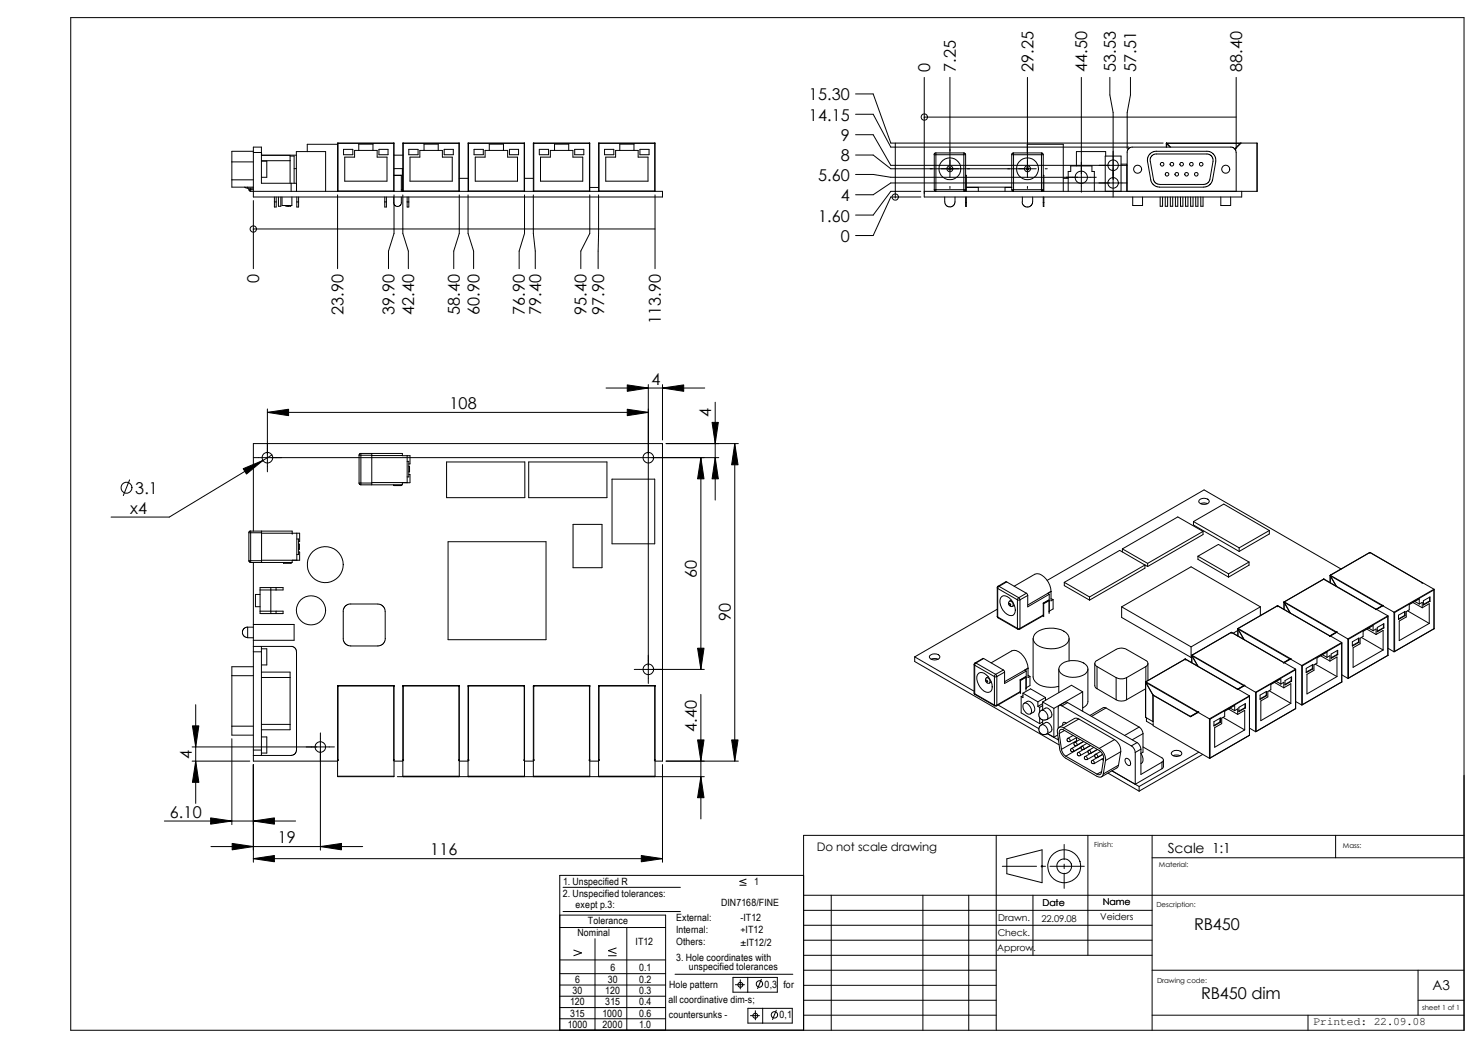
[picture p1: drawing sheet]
<svg xmlns="http://www.w3.org/2000/svg" width="420mm" height="297mm" viewBox="0 0 420 297" stroke-linecap="round" stroke-linejoin="round" font-family="sans-serif">
<g fill="none" stroke="#000" stroke-width=".28">
<path d="M20.1 5h395v287h-395zM242.6 26.6h5l4.9 14h77.3M242.6 32.4h5l4.9 9.3h67.6M242.6 38.2h5l4.9 8.7h67.1M262 33.2h.1M262 21.9v33.9h90v-1.6M262 33.2h88.5M269.3 21.9v28.4M291.3 21.9v28.4M306.6 21.9v32.6M314.7 21.9v5l.9 5v23.9M320.5 21.9v5l-.9 5v10.3"/>
<path d="M350.5 21.9v20.3M65.7 45.9h6.1M65.7 51h6.1M69.3 53l.9 .3M70.2 53.3h1.6M70.2 53v.3M70.6 53.8h1.2M70.6 53.3v.5M70.6 53.8v.2l.5 .2M71.1 53.3v.9M71.1 54.2h116.7v1.6h-116v-14.1h2.3v10.2h10v2.3M71.8 56.9v19.3"/>
<path d="M71.8 43.2h2.3M71.8 42.9h-6.1v10.1h6.1M74.1 45.7h1.5v4.5h-1.5M74.1 43.9h.1M74.1 43.3h.1M74.1 45.6h8.1M77.8 57.2v1.5h.5v-1.5M77.8 57.2h.5M77.8 55.8v1.4M78.3 55.8v1.4M78.9 55.8v2.7h.7v-2.7M80 55.8v2.5h2.8v-2.5"/>
<path d="M80.7 58.3l1.1 .2M81.7 58.3v.2h.7v-.2M82.2 44.2h1.2v7.7M82.2 44v7.9M82.5 51.9v2.3M83.4 47.8h.6M84 51.9v-8.9h8.3v11.2M84 44h-9.9M84.1 57.2v1.5h.6v-1.5M84.1 57.2h.6M84.1 55.8v1.4M84.7 55.8v1.4"/>
<path d="M95.7 40.6v13.6l.1-.1M95.7 40.6h.1M95.7 40.9h-8.6v2.1M95.7 40.6h16M95.7 55.2v21M95.8 40.6h15.8M95.8 54.1h15.8M95.8 40.6v13.5M97.4 42.3h2.6v1.6h-2.6zM97.7 44.5h2.8v-1.9h6.4v1.9h2.8v6.9h-12zM101.7 42.6v-1.7h4v1.7M107.4 42.3h2.6v1.6h-2.6z"/>
<path d="M109.1 57.2v1.5h.4v-1.5M109.1 57.2h.4M109.1 55.8v1.4M109.5 55.8v1.4M111.6 55.8v1.9l.4 .6 .7 .2 .7-.2 .4-.9M111.6 40.6v13.5M111.7 49.7h2.1M111.7 40.6l-.1 13.5M111.7 40.6h-.1M111.7 44h2.5M111.7 47.8h2.5M111.7 55.2v11l-1.6 5v5"/>
<path d="M113.8 53.8h.3M113.8 49.7v4.5M113.8 55.8v1.6M114.1 53.8v.4M114.1 47.8v6M114.2 40.6v13.6l.1-.1M114.2 40.6h.1M114.2 55.2v11l1.6 5v5M114.2 40.6h16M114.3 40.6h15.8M114.3 54.1h15.8M114.3 40.6v13.5"/>
<path d="M115.4 57.2v1.5h.5v-1.5M115.4 57.2h.5M115.4 55.8v1.4M115.9 42.3h2.6v1.6h-2.6zM115.9 55.8v1.4M116.2 44.5h2.8v-1.9h6.4v1.9h2.8v6.9h-12zM120.2 42.6v-1.7h4v1.7M125.9 42.3h2.6v1.6h-2.6zM130.1 40.6v13.5M130.2 40.6l-.1 13.5M130.2 40.6h-.1M130.2 50.5h2.5"/>
<path d="M130.2 55.2v11l-1.6 5v5M132.7 40.6v13.6l.1-.1M132.7 40.6h.1M132.7 40.6h16M132.7 55.2v11l1.6 5v5M132.8 40.6h15.8M132.8 54.1h15.8M132.8 40.6v13.5M134.4 42.3h2.6v1.6h-2.6zM134.7 44.5h2.8v-1.9h6.4v1.9h2.8v6.9h-12zM138.7 42.6v-1.7h4v1.7M144.4 42.3h2.6v1.6h-2.6z"/>
<path d="M148.6 40.6v13.5M148.7 40.6l-.1 13.5M148.7 40.6h-.1M148.7 50.5h2.5M148.7 55.2v11l-1.5 5v5M151.2 40.6v13.6l.1-.1M151.2 40.6h.1M151.2 40.6h16M151.2 55.2v11l.6 5v5M151.3 40.6h15.8M151.3 54.1h15.8M151.3 40.6v13.5"/>
<path d="M152.9 42.3h2.6v1.6h-2.6zM153.2 44.5h2.8v-1.9h6.4v1.9h2.8v6.9h-12zM157.2 42.6v-1.7h4v1.7M162.9 42.3h2.6v1.6h-2.6zM167.1 40.6v13.5M167.2 40.6l-.1 13.5M167.2 40.6h-.1M167.2 53.1h2.5M167.2 55.2v11l-2.5 5v5M169.7 40.6h.1M169.7 40.6v13.6l.1-.1M169.7 40.6h16"/>
<path d="M169.7 55.2l-.1 21M169.8 40.6h15.8M169.8 54.1h15.8M169.8 40.6v13.5M171.4 42.3h2.6v1.6h-2.6zM171.7 44.5h2.8v-1.9h6.4v1.9h2.8v6.9h-12zM175.7 42.6v-1.7h4v1.7M181.4 42.3h2.6v1.6h-2.6zM185.6 40.6v13.5M185.7 40.6h-.1M185.7 40.6l-.1 13.5M185.7 55.2v21"/>
<path d="M242.6 49.4h5l4.9 .8h58.3M242.6 43.9h5l4.9 3.9h41.3M253.8 55.8h.1M253.8 40.6v15.2M261.1 55.8h-8.6l-4.9 11h-5M261.1 54.2h-8.6l-4.9 6.8h-5M262 54.2h94.4M265.3 43.3v10.9l-.3-.1-.1-.3M265.3 43.3l-.3 .1-.2 .5M265.3 43.3h8M267.8 55.8l.1 1.7 .2 .5 .4 .4 .8 .3 .8-.3 .4-.4 .3-.8v-1.4M269.3 52.8v.6"/>
<path d="M273.3 43.3v10.9l.3-.2 .1-.2h-8.8M273.3 43.3l.2 .1 .3 .5M273.8 49.7h.2v4.5M273.8 43.9h-8.9v9.9M273.8 55.8v2.7h.2v-2.7M273.8 43.9v10.3M273.8 57.4h.2M274 53.1h3.4v1.1M274 53h12.8M286.8 43.9h9M286.8 43.9v9.9h9M286.8 53.1h-1.9v1.1"/>
<path d="M287.3 43.3v10.9l-.2-.1-.2-.3M287.3 43.3l-.2 .1-.3 .5M287.3 43.3h8M289.8 55.8l.1 2.1 .7 .6 .7 .2 .7-.2 .6-.6 .2-2.1M291.1 47.6a.36 .36 0 0 1 .5 .1 .36 .36 0 0 1-.1 .5l-.5-.2zM291.2 43.3v-2.4h10.2v13.3M291.3 52.8v.6M295.3 43.3v10.9l.4-.4M295.3 43.3l.3 .2 .2 .4M295.8 49.7h.1v4.5M295.8 55.8v2.7h.1v-2.7M295.8 57.4h.1"/>
<path d="M295.8 43.9v10.3M296.3 47.8h.6M301.4 50.5h1.4M302.8 54.2v-5.6h.8v-1.6h6v1.6h.6v5.6M313.3 54.2v-10h4.5v10M313.5 44.2v-1.2h-8.3v4M317.8 46.5h1.6v7.7M319.6 54.2v-11.4l.2-.5 .9-.6 28.8 .1 .8 .6 .2 .8v11M319.6 51.9h-67.1l-4.9 3.3h-5M321.1 55.8v2.5h2.8v-2.5M327.9 42.8l-.8 .2-1 .5-.7 1-.1 .9 1.1 6.1 .9 1.1 1.4 .4h12.6l.9-.1 .7-.4 .8-1.4 1-5.7-.2-.9-.6-.9-.8-.5-.9-.3M327.9 42.9h14.3"/>
<path d="M328.7 52.2l-1.1-.3-.6-1-.9-5.2 .1-1 .7-.8 .6-.3h14.9l.7 .3 .6 .5 .2 1.3-.9 5.1-.4 .8-.4 .4-.9 .3h-12.6M328.9 55.8v2.7h.7v-2.7M329.1 46.2l.6-.1a.52 .52 0 0 1 .3 .7 .52 .52 0 0 1-.8 .2 .52 .52 0 0 1-.1-.8zM330.4 55.8v2.7h.6v-2.7M330.7 40.6h.1M330.7 40.6v1.1M330.7 40.6v.1M330.7 40.6h25.7M330.7 40.7v1M330.7 40.7l1 1M330.8 40.6h20.8M330.8 40.6l1.1 1.1"/>
<path d="M331.8 55.8v2.7h.7v-2.7M333.2 55.8v2.7h.7v-2.7M334.7 55.8v2.7h.7v-2.7M336.1 55.8v2.7h.7v-2.7M337.6 55.8v2.7h.6v-2.7M339 55.8v2.7h.6v-2.7M340.4 55.8v2.7h.7v-2.7M346.1 55.8v2.5h2.8v-2.5M351.6 40.6l-1.6 1.6M351.7 40.6h-.1M351.9 40.6l-1.8 1.7M356.4 40.6v13.6"/>
<path d="M71.8 64.9h.1M71.8 64.9h113.9M75.8 116.9l6-.9v1.8zM75.8 115.9v17.8M75.8 116.9h108M171.8 110h28M177.8 109.1l6 .9-6 .9zM177.8 116l6 .9-6 .9zM183.8 109v84.7M187.8 110l6-.9v1.8zM187.8 109v15.7M201.9 119.7h1.8l-.9 6z"/>
<path d="M202.8 114v27.7M36.7 136l-1.7 4.5M68.9 132.8l5.6-2.3-4.6 3.9zM71.8 129.7h132M77.1 128.9l-29.1 17.7h-16.5M101.8 136.9l.2 .4 .3 .1M101.8 129h3.6M101.8 136.9h3.6M101.8 129v7.9M102.3 128.5l-.4 .2-.1 .3M102.3 128.5v8.9M102.3 128.5h11.8v.6"/>
<path d="M105.4 136.9v.5M105.4 129.1l10.8 .1v2.3h-.3M105.4 128.5v8.4M111.6 137.5h2.2M111.6 137.4v.1M113.8 137.4v.1M114.1 129.1v.1M114.1 136.8v.6h-11.8M115.4 129.2v7.6M115.4 130.8h.5v4.4h-.5M115.9 134.5h.3v2.3h-10.8M115.9 133.7h.1"/>
<path d="M115.9 132.2h.1M116 132.2v1.5M126.6 130.9h22.2v10.2h-22.2zM149.9 130.9h22.2v10.2h-22.2zM173.5 135.8h12.1v18.3h-12.1zM188.8 125.7h20.5M198.7 129.7l.9 6h-1.8zM198.7 129.7v60M202.8 129.7l.9 6h-1.8zM208.3 125.7l.9 6h-1.8zM208.3 125.7v90M70.6 158.9v.3l.5 .2"/>
<path d="M70.6 151v7.9M70.6 151h3.6M70.6 158.9h3.6M71.1 150.5l-.4 .1-.1 .4M71.8 150.5v-24.8h116v90h-2.1M71.8 159.4v56.3h23.9M74.2 158.9v.5M74.2 150.5v8.4M74.2 151.1h10.8v2.4h-.3M80.4 159.5h2.1M80.4 159.4v.1M82.5 159.4v.1"/>
<path d="M82.8 151.1v-.6h-11.7v8.9M82.8 151.1h.1M82.8 158.8v.6h-11.7M84.1 151.1v7.7M84.1 152.8h.6v4.4h-.6M84.7 155.7h.1M84.7 154.2h.1M84.7 156.5h.3v2.3h-10.8M84.8 154.2v1.5M127 153.5h27.8v27.8h-27.8zM162.5 148.6h8.2v12.3h-8.2zM318.2 155.6v.9"/>
<path d="M318.2 155.6l7.2 4.1M325.4 159.7v.9M338.4 147.8v1l12.9 7.5M338.4 147.8l12.9 7.5M338.4 147.8l8.6-4.9 12.9 7.5M339.6 157.6v.9l8.7 5.1M339.6 157.6l8.7 5M339.6 157.6l5.8-3.3 8.7 5M340 141.8a1.83 1.83 0 0 1 2.8 .3 1.76 1.76 0 0 1-3 0zM340.3 142.7l1.1-.2 .9 .2M341.1 150.6v.9l-15.7 9.1M341.1 150.6l-15.7 9.1"/>
<path d="M341.1 150.6l-7.2-4.1-15.7 9.1M351.3 155.3v1M354.1 159.3l-5.8 3.3M354.1 159.3v.9l-5.8 3.4M359.9 150.4l-8.6 4.9M359.9 150.4v.9l-8.6 5M388.3 156.6h.1M388.4 156.6h.1M388.4 156.6l-11.2 6.4M388.4 156.6l14.8 8.7 3.4 1.7M388.4 156.6l-11.2 6.5M70.2 177.8l-1 .3-.5 .8v.7l.3 .6 .5 .4 .7 .1"/>
<path d="M70.2 177.8v3M70.2 177.8h1.6M71.8 177h11.6v4.5h-11.6M73.7 168.5h-1.3v3.5h1.3M73.7 167.2h6.6v-.7h-6.6v7.4h6.6v-.7h-6.6M76.8 166.5v7.4M78.3 166.5v.7M78.3 173.2v.7M107.1 171.2h-8.1l-1.3 .8-.4 .9v8.5l.8 1.2 1.3 .5h7.7l.8-.2 .9-.6 .4-.9v-8.5l-.7-1.2-1.4-.5M282.7 174.7l.3 .4M282.7 166.6l.2 .2M282.7 174.7l.2 .2"/>
<path d="M282.7 166.6v8.1M282.7 172.7l-23.4 13.5M282.9 174.9l.1 .2 5.6 3.3M282.9 166.8l5.5 3.2M282.9 174.9l5.5 3.2M282.9 166.8v8.1M283 166.2l-.3 .4M283 166.2h.2M283.2 166.2l-.3 .6M283.2 166.2l5.6 3.2M284 169.1a2.5 2.5 0 0 1 3.2 1.6 2.82 2.82 0 0 1 0 3.7 3.3 3.3 0 0 1-3.5-2.9 2.28 2.28 0 0 1 .3-2.4zM285.4 164.9h-.3l-2.1 1.3"/>
<path d="M285.4 164.9l-2.2 1.3M285.4 164.9l5.6 3.2M286.1 171.1l.1-.1a.32 .32 0 0 1 .3 .3 .32 .32 0 0 1-.2 .3zM286.2 170.4a.84 .84 0 0 0-.2 1.1 .84 .84 0 0 0 1.1 .3M286.2 170.4a.95 .95 0 0 1 .9 1.4M286.7 170.1l-.5 .3M287.5 166.2l5.9-3.4a2.74 2.74 0 0 1 3.3 1.4 5.7 5.7 0 0 1 1.3 3.4M287.6 171.6l-.5 .2M288.4 178.1l.2 .3M288.4 170h.8M288.4 178.1h.8M288.4 170v8.1"/>
<path d="M288.6 178.4h.4M288.8 169.4l-.4 .6M288.8 169.4l.4 .6M289.2 178.1l-.2 .3M289.2 170v8.1M291 168.1l.4 .7M291 168.1l-2.2 1.3M291.4 168.8l-2.2 1.2M293.3 179.8a7.1 7.1 0 0 1 9.5 .2 2.38 2.38 0 0 1-1.8 3.3 7.4 7.4 0 0 1-7.6-1 1.85 1.85 0 0 1-.1-2.5zM295.8 170.9v3.8M295.8 174.5l-6.8 3.9M295.8 174.3l-6.6 3.8"/>
<path d="M295.8 170.9v.1M295.8 171l.1 .1M295.9 171.1v3.7M297.3 170.1l.1 .2M297.3 170.1l-1.5 .8M297.3 170.1l-1.5 .9M297.4 170.3l-1.5 .8M297.4 170.3v3.6M297.5 173.3l-.1 .2M297.5 173.3l-.1 .1M297.5 168.4l-6.1 3.6v-3.2M297.5 168.4v4.9"/>
<path d="M298 167.6l-6.6 3.9M298 167.6l-1 .6 .5 .2M298 167.6h.1M298 167.6v2.7l.6-.3M298 169.7l.6 .3M298.6 170v2.6l-1.1 .6M301.7 165.1v.9l7.2 4.1M301.7 165.1l7.2 4.1M308.9 169.2v.9M318 172v3l19.7 11.4M318 172l19.7 11.3M318 172l19.7-11.3 19.6 11.3"/>
<path d="M324.6 160.1l.8 .5M324.6 160.1l-7.2-4.1-15.7 9.1M324.6 160.1l-15.7 9.1M324.6 160.1v.9l-15.7 9.1M348.3 162.6v1M349 179.3h.1M349.1 179.2h.1M349.1 179.2l14.9 8.6M349.1 179.2l-11.2 6.5M349.1 179.2l-.1 .1M350.9 178.2v2.1M350.9 178.7l-1.3 .8"/>
<path d="M350.9 178.2l.1 .2M351 178.4v1.9M351 178.4l1.7 2.9M351 178.1v.2M351 178.1h.1M351 178.1l-.1 .1M351 178.1l14.9 8.6M351 178.3l14.7 8.5M351 178.3l1.8 3M357.3 172l-19.6 11.3M357.3 172v2.5M362.2 171.7h.1"/>
<path d="M362.2 171.7l-11.2 6.4M362.2 171.7l14.8 8.6M362.2 171.7l-11.1 6.4M364 170.7v2M364 170.7l1.7 3M364.1 170.6v.1M364.1 170.6h.1M364.1 170.6l-.1 .1M364.1 170.6l14.9 8.6M364.1 170.7l14.7 8.5M364.1 170.7l1.7 3.1M364.2 170.6h-.1"/>
<path d="M375.2 164.2h.1M375.3 164.1v.1M375.3 164.1l-11.2 6.5M375.3 164.2l-11.2 6.4M375.3 164.2l14.8 8.5M375.3 164.1h.1M375.4 164.1l-.1 .1M375.4 164.1l14.7 8.6M377.1 163.1v2M377.1 163.1v.1M377.1 163.1h.1M377.1 163.2v2"/>
<path d="M377.1 163.1l.1 .1M377.1 163.2l1.7 3M377.2 163.1h-.1M377.2 163h.1M377.2 163v.1M377.2 163l-.1 .1M377.2 163.1l14.8 8.5M377.2 163.2l14.7 8.5M377.2 163.2l1.7 3M378.8 179.2l-1.8 1.1M379 179.2l3.1 1.9M379 179.2l-1.8 1.1"/>
<path d="M379 179.2h-.2M379 179.1v.1M379 179.1l-2 1.2M380.2 161.3l-38.8-22.4-44.5 25.6M387.5 178.3l2.6 1.5M388 178l1.3 .8M389.3 178.8v-1.5l-2.9 1.6v1.5l-.8 .5v1.6l-2 1.1v5.5l8.5-4.9M389.3 178.8l.8-.5v1.5M390.1 172.7l-.1 .1M390.1 172.7h.1M390.1 179.8l2-1.1v5.5M390.3 172.7l-.3 .1"/>
<path d="M390.3 172.7l3.2 1.8M390.5 177.8l1.8-1v1.2l-1.8 1.1zM391.9 171.7l-1.9 1.1M392 171.7l3.2 1.8M392 171.7l-1.7 1M392 171.6l-.1 .1M392.1 171.6l-.1 .1M392.1 171.6h-.1M392.1 171.6l-2.1 1.2M392.2 176.8v1.1M392.2 177.9l-1.7 1M392.2 177.9l.1 .1"/>
<path d="M393.5 174.5v11.3M393.5 174.5l-11.4 6.6M393.5 174.7l-11.2 6.5M395.2 173.5v11.2M395.2 173.5l.2 .1M395.4 173.6v11.1M396.5 174.4l1.8-1.1v1.2l-1.8 1.1zM398.2 173.4v1.1M398.2 174.5l-1.7 .9M398.2 174.5h.1M399.1 173.1l6.1 3.6M400.6 170.8l2.6 1.5"/>
<path d="M401.1 170.5l1.3 .7M402.4 171.2v-1.4l-2.9 1.6v1.4l-.8 .6v1.5l-2 1.1v5.6l8.5-4.9M402.4 171.2l.8-.5v1.6M403.2 172.3l2-1.2v5.6M403.6 170.3l1.8-1.1v1.2l-1.8 1.1zM405.3 169.3v1M405.3 170.3l-1.7 1M405.3 170.3l.1 .1M406.6 167v11.2l-11.3 6.5M406.6 167.2l-11.2 6.4M406.6 167l-11.4 6.5M406.6 178.2l-11.2 6.5"/>
<path d="M55.5 199.7v28M65.7 191.5h6.1M70.2 180.8h1.6M71.8 183.2h11.1l.9 .6 .3 .9-.2 28.5-.5 .6-.9 .3h-10.7M71.8 189h-6.1v19.4h6.1M71.8 184.7h2.3M74.1 183.9h1.5v4.6h-1.5M74.1 183.2v30.9M74.1 190.5h8.1v16.3h-8.1M74.1 192h8.1M95.7 194.4v.1M95.7 194.4h16"/>
<path d="M95.8 194.4h-.1M95.8 194.4h.1M95.8 194.3h.1M95.8 194.3l-.1 25.7M95.8 194.4v21M95.8 194.3h15.8M95.9 194.3v.1M111.5 194.3v.1M111.6 194.4h.1M111.6 194.3h.1M111.6 194.3l.1 .1M111.6 194.4v21"/>
<path d="M111.7 194.4v.1M111.7 194.4v25.6M114.2 194.4v.1M114.2 194.4h16M114.3 194.4h.1M114.3 194.3h.1M114.3 194.4h-.1M114.3 194.3l-.1 25.7M114.3 194.4v21M114.3 194.3h15.8M114.4 194.3v.1M130 194.3v.1"/>
<path d="M130.1 194.3h.1M130.1 194.4h.1M130.1 194.3l.1 .1M130.1 194.4v21M130.2 194.4v.1M130.2 194.4v25.6M132.7 194.4v.1M132.7 194.4h16M132.8 194.4h-.1M132.8 194.4h.1M132.8 194.3h.1M132.8 194.3l-.1 25.7"/>
<path d="M132.8 194.4v21M132.8 194.3h15.8M132.9 194.3v.1M148.5 194.3v.1M148.6 194.4h.1M148.6 194.3h.1M148.6 194.3l.1 .1M148.6 194.4v21M148.7 194.4v.1M148.7 194.4v25.6M151.2 194.4v.1M151.2 194.4h16"/>
<path d="M151.3 194.4h-.1M151.3 194.4h.1M151.3 194.3h.1M151.3 194.3l-.1 25.7M151.3 194.4v21M151.3 194.3h15.8M151.4 194.3v.1M167 194.3v.1M167.1 194.4h.1M167.1 194.3h.1M167.1 194.3l.1 .1M167.1 194.4v21"/>
<path d="M167.2 194.4v.1M167.2 194.4v25.6M169.7 194.4v.1M169.7 194.4h16M169.8 194.4h-.1M169.8 194.4h.1M169.8 194.3h.1M169.8 194.3l-.1 25.7M169.8 194.4v21M169.8 194.3h15.8M169.9 194.3v.1M179.8 189.7h19.9"/>
<path d="M185.5 194.3v.1M185.6 194.4h.1M185.6 194.3h.1M185.6 194.3l.1 .1M185.6 194.4v21M185.7 194.4v.1M185.7 194.4v25.6M197.8 183.7h1.8l-.9 6zM198.7 196.8v35.3M259.3 186.2v1.3l41 23.6M259.3 186.2l16.9 9.7M263.6 185.8a1.9 1.9 0 0 1 2.9 .4 1.71 1.71 0 0 1-3 0z"/>
<path d="M264 186.9l1-.3 1 .3M276.2 196.4l.2 .4M276.2 188.3l.1 .3M276.2 196.4l.1 .2M276.2 188.3v8.1M276.3 196.6l5.7 3.5M276.3 188.6l5.6 3.2M276.3 196.6l5.6 3.3M276.3 188.6v8M276.4 187.9l-.2 .4M276.4 187.9h.3M276.7 187.9l-.4 .7"/>
<path d="M276.7 187.9l5.6 3.2M277.4 190.8a2.45 2.45 0 0 1 3.2 1.6 2.75 2.75 0 0 1 0 3.7 2.87 2.87 0 0 1-3.2-2 2.8 2.8 0 0 1 0-3.3zM278.9 186.6l-2.5 1.3M278.9 186.6l-2.2 1.3M278.9 186.6l5.6 3.3M279.5 192.8a.29 .29 0 0 1 .4 .1 .29 .29 0 0 1-.1 .4zM279.7 192.1a.88 .88 0 0 0-.2 1.1 .88 .88 0 0 0 1 .4M279.7 192.1a1 1 0 0 1 .8 1.5M280.2 191.8l-.5 .3M281 187.9l5.8-3.4a2.73 2.73 0 0 1 3.3 1.5 6.5 6.5 0 0 1 1.4 3.4M281 193.3l-.5 .3M281.9 199.9l.1 .2"/>
<path d="M281.9 191.8h.7M281.9 199.9h.7M281.9 191.8v8.1M282.3 191.1l-.4 .7M282.3 191.1l.3 .7M282.6 199.9l-.1 .2M282.6 191.8v8.1M282.9 199.8l11.6 6.7M284.5 189.9l.3 .6M284.5 189.9l-2.2 1.2M284.8 190.5l-2.2 1.3M289.2 196.2l-6.7 3.9"/>
<path d="M289.2 192.7v3.8M289.2 196l-6.6 3.9M289.2 192.7h.1M289.3 192.7v.2M289.3 192.9v3.7M289.5 197.4v4.7l5.3 3M290 196.5l4.2 2.4M290 196.5v1.2l-.5-.3M290 196.5l2.2-1.3 4.2 2.5M290 197.2l-.5 .2M290.1 199.5a1.65 1.65 0 0 1 2.3 1.5v1l-.3 .4a2.02 2.02 0 0 1-2.1-2.5zM290.4 199.3l.8-.5a2.02 2.02 0 0 1 1.8 3l-.9 .6"/>
<path d="M290.8 191.9l.1 .1M290.8 191.9l-1.6 .8M290.8 191.9l-1.5 .8M290.9 192l-1.6 .9M290.9 192v3.7M290.9 195v.2M290.9 195v.1M290.9 190.2l-6.1 3.5v-3.2M290.9 190.2v4.8M291.5 189.4l-6.7 3.8M291.5 189.4l-1 .5 .4 .3M291.5 189.4h.1"/>
<path d="M291.5 189.4v2.6l.5-.3M291.5 191.4l.5 .3M292 191.7v2.6l-1.1 .6M292.9 181v10.9a3.3 3.3 0 0 0 2.8 2.6 8.5 8.5 0 0 0 4.5 0M294.2 198.9v1.3M295.6 199.4l-1.4 .8M295.6 200l-.8 .5M295.6 199l3.2 1.8M295.6 199v2.2M296.4 197.7l-2.2 1.2M296.4 197.7v.8M300.2 189.6v6.7"/>
<path d="M300.6 188.6a5.6 5.6 0 0 1 7.7 .3 1.84 1.84 0 0 1-1.4 2.6 5.6 5.6 0 0 1-6.6-1.2l-.1-.6zM302.7 199.1l-.6-.1-1.8 1M302.7 199.1l-1.6 1M302.7 199.1l19.7 11.4M303.1 181v6.3M306.9 196.1l-3.1-1.9-8.2 4.8M306.9 196.1l-8.1 4.7M306.9 196.1v5.5M308.4 189.6v9.2a2.07 2.07 0 0 1-1.5 1.9M310.4 188v6.4l.1 .4 .5 .4M311 188.9a.91 .91 0 0 1-.6-.8 .91 .91 0 0 1 .6-.9l5.4-3.1a3.1 3.1 0 0 1 3 0l5.5 3.1a.93 .93 0 0 1 .5 .9 .93 .93 0 0 1-.5 .8M311 188.9l5.4 3.2"/>
<path d="M311 188.9v6.3M311 195.2l5.4 3.1M316.4 198.3a3.1 3.1 0 0 0 3 0M316.4 192.1l1.1 .3h.8l1.1-.3M316.4 192.1v6.2M319.4 192.1v6.2M324.8 193.3v10M324.8 195.2l-5.4 3.1M324.8 193.3v.1M324.8 193.3h.1M324.8 193.4v9.9M324.8 193.3l.1 .1"/>
<path d="M324.8 193.4l2.1 3.6M324.9 193.3h.1M324.9 193.3h-.1M324.9 188.9v4.4M324.9 188.9l-5.5 3.2M324.9 193.3l14.8 8.5M324.9 193.4l14.6 8.5M325.4 188v4.9M326.9 197l10.6 6.1M326.9 197l-.1 7.5M326.9 197.1v8.6l16 9.2M326.9 197.1l10.6 6.1 2.2-1.3"/>
<path d="M327 197l-.1 .1M336 186.8h.1M336 186.8l-11.1 6.4M336 186.8l-11.1 6.5M336 186.8l14.8 8.6M336.1 186.8l14.7 8.6M337.7 183.3v3.1M337.9 185.8v2M337.9 186.3l-.2 .1M337.9 185.8l1.7 3M337.9 185.8h.1M337.9 185.7v.1"/>
<path d="M337.9 185.7h.1M337.9 185.7l14.9 8.6M337.9 185.8l14.7 8.6M337.9 185.8l1.8 3M350.8 195.4h.1M351 195.4l3.2 1.8M351 195.4h-.2M352.6 194.4l-1.8 1M352.8 194.3l-.2 .1M352.8 194.4l-1.8 1M352.8 194.4l3.2 1.8M352.8 194.2v.2"/>
<path d="M352.8 194.2v.1M352.8 194.2l-2 1.2M353 199.5v1.1M354.2 197.2v11.2M354.2 197.4l-11.1 6.4M354.2 197.2l-11.3 6.6M356 196.2l.1 .1M356 196.2v11.2M356.1 196.3v11M357.2 197l1.9-1v1.2l-1.9 1zM359 196v1.1M359 197.1l-1.8 1"/>
<path d="M359 197.1l.1 .1M359.8 195.8l6.2 3.5M361.3 193.4l2.7 1.5M361.9 193.1l1.2 .8M363.1 193.9v-1.5l-2.8 1.6v1.5l-.9 .5v1.5l-1.9 1.2v5.6l8.5-5M363.1 193.9l.9-.5v1.5M363.9 187.8h.2M363.9 187.8h.1M364 194.9l2-1.1v5.5M364.1 187.8l3.2 1.9M364.3 192.9l1.9-1v1.2l-1.9 1zM365.7 186.8l-1.8 1"/>
<path d="M365.9 186.8l-1.8 1M365.9 186.8l3.2 1.8M365.9 186.7l-.2 .1M365.9 186.6l.1 .1-.1 .1M365.9 186.6v.1M365.9 186.6l-2 1.2M366 191.9v1.1M366 193l-1.7 1M366 193l.2 .1M367.3 189.7v11.2l-11.2 6.5M367.3 189.8l-11.2 6.5M367.3 189.7l-11.3 6.5"/>
<path d="M367.3 198.8l1.8 1M369.1 188.6l.1 .1M369.1 188.6v11.2M369.2 188.7v11M369.2 199.7l-.1 .1M370.3 189.4l1.9-1v1.2l-1.9 1.1zM372.1 188.5v1M372.1 189.5l-1.8 1M372.1 189.5l.1 .1M372.9 188.3l6.1 3.5M374.4 185.9l2.7 1.5M374.9 185.6l1.3 .7"/>
<path d="M376.2 186.3l.9-.5v1.6M376.2 186.3v-1.5l-2.8 1.7v1.5l-.9 .4v1.6l-2 1.1v5.6l8.5-4.9M377 180.3h.1M377.1 187.4l1.9-1.2v5.6M377.2 180.3l3.2 1.8M377.2 180.3h-.2M377.4 185.4l1.9-1.1v1.2l-1.9 1.1zM379.1 184.4v1.1M379.1 185.5l-1.7 .9M379.1 185.5h.2M380.4 193.3l-11.3 6.5M380.4 182.1v11.2"/>
<path d="M380.4 182.3l-11.2 6.4M380.4 182.1l-11.3 6.5M380.4 193.3l-11.2 6.4M380.4 193.3h.1M380.4 191.3l1.7 1M382.1 181.1l.2 .1M382.1 181.1v11.2M382.3 181.2v11M382.3 192.2l-.2 .1M383.4 181.9l1.9-1.1v1.3l-1.9 1zM385.1 180.9v1.1M385.1 182l-1.7 1"/>
<path d="M385.1 182l.2 .1M386 180.7l6.1 3.5M393.5 185.8l-11.3 6.5M393.5 185.8l-11.2 6.4M393.5 183.7l1.7 1M393.5 185.8h.1M395.4 184.7h-.2M54.5 215.7h16.3M54.5 211.7h40.3M54.6 205.7h1.8l-.9 6zM55.5 215.7l.9 6h-1.8zM65.7 209.4v24.3"/>
<path d="M65.7 205.8h6.1M71.8 216.7v27.7M71.8 212.6h2.3M74.1 208.9h1.5v4.5h-1.5M74.1 205.3h8.1M90.8 207.7v33.3M95.7 215.3l.1 .1M95.8 215.4l.1 .1h-.2M111.6 215.4l.1 .1M111.7 215.3l-.1 .1M111.7 215.7h2.5M114.2 215.3l.1 .1"/>
<path d="M114.3 215.4l.1 .1h-.2M130.1 215.4l.1 .1M130.2 215.3l-.1 .1M130.2 215.7h2.5M132.7 215.3l.1 .1M132.8 215.4l.1 .1h-.2M148.6 215.4l.1 .1M148.7 215.3l-.1 .1M148.7 215.7h2.5M151.2 215.3l.1 .1M151.3 215.4l.1 .1h-.2M167.1 215.4l.1 .1"/>
<path d="M167.2 215.3l-.1 .1M167.2 215.7h2.5M169.7 215.3l.1 .1M169.8 215.4l.1 .1h-.2M185.6 215.4l.1 .1M185.7 215.3l-.1 .1M187.8 216.7v27.7M188.8 215.7h20.5M197.8 209.7h1.8l-.9 6zM207.4 209.7h1.8l-.9 6zM282 200.1h.5M294.2 200.2l.6 .3"/>
<path d="M294.5 202.6l.2 .7 .6 .7 .7 .1 .7-.2M294.5 206.8l.2 .6 .6 .7 .7 .1 .8-.2M294.8 200.5v1.4M294.8 203.4v1.7M295.3 201.3l-.5 .5-.3 .8M295.3 205.4l-.5 .5-.3 .9M295.3 201.3l1.1-.6a1.74 1.74 0 0 1 1.5 2.6l-1.1 .7a1.76 1.76 0 0 0-1.5-2.7zM295.3 205.4a1.71 1.71 0 0 1 1.5 2.6M295.3 205.4l1.1-.6a1.72 1.72 0 0 1 1.5 2.6l-1.1 .6M295.6 204.6l-.8 .5M295.6 204.1v1.2M298.8 209l-1.8-1.1 3 1.8v-.5"/>
<path d="M298.8 200.8v8.2M299.9 208.3l-1.1 .7M300.3 207.9a.82 .82 0 0 1 .2-1 .82 .82 0 0 1 1 0l10.1 5.8a2.66 2.66 0 0 1 1.3 2.4l-.6 3.8a.77 .77 0 0 1-1.3 .5M300.3 207.9l.6 4.5M300.9 212.4a2.76 2.76 0 0 0 1.3 1.9M301.1 200.1a.64 .64 0 0 0-.8-.1 .64 .64 0 0 0-.3 .7v5.7M301.1 200.1l19.6 11.3M301.5 206.3a1.13 1.13 0 0 0-1.4 0 1.13 1.13 0 0 0-.3 1.4l.6 4.5a3.9 3.9 0 0 0 1.8 2.7l8.8 5.1a1.07 1.07 0 0 0 1.1 .3 1.07 1.07 0 0 0 .7-.9M301.5 206.3l10.1 5.8M301.8 207.1l-1.5 .8M302.2 214.3l8.8 5.1M302.3 205a.57 .57 0 0 0-.8-.2 .57 .57 0 0 0-.2 .8"/>
<path d="M302.8 209.3l-.3 .2 .1 .5 .7 .2M302.8 209.3l.5 .2v.6M303.8 212.2l-.3 .2 .1 .5 .7 .1M303.8 212.2l.5 .3v.5M304.2 208.4l-1.4 .9M304.3 213l2.2-1.2-4.3 2.5M304.7 210.4l-.3 .3 .1 .5 .7 .1M304.7 210.4a.59 .59 0 0 1 .6 .9l1.9-1.2-3.4 2.1M305.1 209.1l.2 .8M305.3 209l-2 1.1M305.3 209.9v.2M305.3 209.9l-4.4 2.5"/>
<path d="M305.7 213.3l-.3 .3 .1 .4 .3 .2h.4M305.8 203.8l-1.1-.2-4.4 2.6M305.8 203.8l10.2 5.8M305.8 203.8l-4.3 2.5M306.2 209.6l-1.5 .8M306.7 211.5l-.3 .3 .1 .5 .7 .1M306.7 211.5a.59 .59 0 0 1 .5 .9M307.2 212.4l1.9-1.1-3.4 2M307.4 212.3h.1M307.7 214.4l-.3 .3 .1 .4 .6 .2M308.1 210.7l-1.4 .8M308.4 212.9l-2.2 1.3a.59 .59 0 0 0-.5-.9"/>
<path d="M308.7 212.7l-.3 .2 .1 .5 .7 .1M308.7 212.7a.55 .55 0 0 1 .5 .2 .55 .55 0 0 1 0 .6M309.3 213.4v.1M309.7 215.6l-.3 .2 .1 .5 .6 .1M310.1 211.8l-1.4 .9M310.3 214l.1 .1M310.4 214l-2.2 1.3a.59 .59 0 0 0-.5-.9M310.6 213.8l-.3 .3 .1 .4 .3 .3 .4-.1M310.6 213.8l.5 .3v.6l1.5-.9-2.9 1.8M311.1 212.4l-1.9 1.1M311.1 212.4l-3.4 2M311.3 214.6h.1"/>
<path d="M311.6 212.1a3.7 3.7 0 0 1 1.8 3.5M312 213l-1.4 .8M312.3 218.7l-1.3 .7M312.3 215.2l.5 .3M312.9 214.8l-2.7 1.7a.59 .59 0 0 0-.5-.9M313.4 215.6l-.6 3.8M313.6 200.7l-.8-.1-3.8 2.2M313.6 200.7l-4.1 2.3M313.6 200.7l9.3 5.4M314.1 219.1l8.8 5.1M315.2 218.5l7.7 4.4M316 209.6a3.7 3.7 0 0 1 1.7 3.5"/>
<path d="M316 209.6l-4.4 2.5M317.1 216.9l-.4 .7-4.4 2.6M317.1 216.9l-4.3 2.5M317.7 213.1l-.6 3.8M317.7 213.1l-4.3 2.5M319.2 215a1.31 1.31 0 0 1 1.1 2 1.33 1.33 0 0 1-1.1-2zM320.7 211.4a2.49 2.49 0 0 1 1.1 1.9M321.8 213.3v9l7.6-4.4M322.4 210.5a2.49 2.49 0 0 1 1.1 1.8M322.4 210.5l-1.7 .9M322.9 206.1a2.49 2.49 0 0 1 1.2 1.8M322.9 206.1l-4.1 2.3"/>
<path d="M323.5 212.3l-1.7 1M323.5 212.3v7.2l5.9-3.5M324.1 207.9v5.3l-.6 .3v.2a1.81 1.81 0 0 1 0 2.8M324.1 211.7l5.3 3.1a.66 .66 0 0 1 .5 .6 .66 .66 0 0 1-.5 .6M324.1 207.9l-3.1 1.8M324.8 203.3l2 1.2M325 203.5v.9l1.9 1.1M326.9 204.5h-.1M329.4 216v1.9M329.8 215.4v1.9l-.4 .6M332.2 213.2a1.86 1.86 0 0 1 2.9 .3 1.71 1.71 0 0 1-3 0zM332.6 214.2l1-.2 .9 .2"/>
<path d="M337.6 203l.1 .1M339.5 201.9l-2 1.2M339.7 201.8l-.2 .1M339.7 201.9l3.2 1.9M339.8 201.8h.1l-.2 .1M339.8 201.8h-.1M339.8 201.8l-2.3 1.3M339.9 213.2l-17 9.7M341 213.8l-18.1 10.4M342.9 203.8h.2M342.9 203.8v11.1M343.1 203.8v11"/>
<path d="M343.1 214.8l-.2 .1M344.2 204.6l1.8-1.1v1.2l-1.8 1.1zM345.9 203.6v1M345.9 204.6l-1.7 1M345.9 204.6l.1 .1M346.7 203.3l6.2 3.6M348.3 201l2.6 1.5M348.8 200.7l1.2 .7M350 201.4l.9-.5v1.6M350 201.4v-1.5l-2.8 1.7v1.5l-.8 .4v1.6l-2 1.1v5.6l8.5-4.9M350.9 202.5l2-1.2v5.6M351.2 200.5l1.9-1.1v1.3l-1.9 1z"/>
<path d="M353 200.6l-1.8 .9M353 200.6l.1 .1M354.2 208.4h.1M354.2 208.4l-11.2 6.5M354.2 206.4l1.8 1M354.2 208.4l-11.1 6.4M356.1 207.3l-.1 .1M367.3 200.8l-11.2 6.5M46.6 232.7h37.2M59.7 231.8l6 .9-6 .9zM59.8 239.9h43M65.8 239.1l6 .8-6 1z"/>
<path d="M71.8 232.7l6-.9v1.8zM90.8 239.9l6-.8v1.8zM95.7 220h16M112.6 220.1h87.1M114.2 220l.1 .1M114.2 220h16M130.2 220l-.1 .1M132.7 220l.1 .1M132.7 220h16M148.7 220l-.1 .1M151.2 220l.1 .1M151.2 220h16"/>
<path d="M167.2 220l-.1 .1M169.7 220l.1 .1M169.7 220h16M185.7 220l-.1 .1M198.7 220.1l.9 6h-1.8zM282.4 236.8v55.2M301.7 239.4v4.3M308.4 236.8v34M322.9 222.9v1.3M326.6 236.8v55.2M378.7 236.8v6.3M415.1 236.8h-187.3v55.2"/>
<path d="M71.8 243.4l6-.9v1.8zM71.8 243.4h116M158.7 259.4h30v32.6M159.6 258.4h33.3M159.6 251.5h33.3M181.8 242.5l6 .9-6 .9zM209.8 250.9h1.7M211.5 249.2l-1.7 .6 1.7 .6M227.8 258h98.8M227.8 253.7h187.3M227.8 248.1h-69.1v43.9h69.1M235.7 253.7v38.3"/>
<path d="M261.7 253.7v38.3M274.6 253.7v38.3M284.2 245.5h9.7M285.4 243.4l10-2.5v9.3l-10-2.6zM292.9 253.7v17.1M295.1 245.5h1.3M295.3 245.4l.3 .3M295.6 245.4l-.3 .3M297.7 245.5h9.7M301.7 244.9v1.3M301.7 247.5v4.3M326.6 243.1h88.5"/>
<path d="M158.7 262.9h30M158.7 272.1h30M158.7 276h30M158.7 279.2h30M162.7 269.3l2.2 .8-2.2 .8M168.7 266.1v25.9M172.5 270.9h2.2M174.7 268.7l-2.2 .8 2.2 .8M177.7 262.9v29.1M191.4 276.1h33.4M207.8 277h12.6v4.2h-12.6zM208.5 279.1h2.6"/>
<path d="M209.9 277.7v2.6M212 277v4.2M215.8 277.6l-1 2.6M227.8 275h54.6M227.8 279.3h54.6M227.8 270.8h98.8M227.8 262.3h98.8M227.8 266.5h98.8M326.6 275h88.5M402 275v12.7M158.7 285.6h30M158.7 282.4h30"/>
<path d="M158.7 288.8h30M212 285.8h12.6v4.2h-12.6zM212.8 287.9h2.5M214.2 286.5v2.6M216.2 285.8v4.2M220.1 286.3l-1.1 2.7M227.8 283.5h54.6M227.8 287.7h54.6M326.6 287.7h88.5M370.8 287.7v4.3M402 283.5h13.1"/>
<circle cx="262" cy="33.2" r=".91"/>
<circle cx="253.8" cy="55.9" r=".89"/>
<circle cx="269.3" cy="47.8" r="3.1"/>
<circle cx="269.3" cy="47.9" r=".85"/>
<circle cx="269.3" cy="47.9" r=".34"/>
<circle cx="291.3" cy="47.8" r=".85"/>
<circle cx="291.3" cy="47.8" r="3.1"/>
<circle cx="306.5" cy="50.2" r="1.75"/>
<circle cx="315.6" cy="46.8" r="1.5"/>
<circle cx="315.6" cy="51.8" r="1.49"/>
<circle cx="322.5" cy="48" r="1.14"/>
<circle cx="330.9" cy="49.4" r=".49"/>
<circle cx="332.2" cy="46.5" r=".52"/>
<circle cx="333.6" cy="49.4" r=".51"/>
<circle cx="335" cy="46.6" r=".51"/>
<circle cx="336.4" cy="49.4" r=".49"/>
<circle cx="337.8" cy="46.6" r=".52"/>
<circle cx="339.2" cy="49.4" r=".5"/>
<circle cx="340.6" cy="46.6" r=".51"/>
<circle cx="347.5" cy="48" r="1.14"/>
<circle cx="71.8" cy="64.9" r=".89"/>
<circle cx="35.9" cy="138.2" r="1.55"/>
<circle cx="75.8" cy="129.7" r="1.5"/>
<circle cx="183.8" cy="129.7" r="1.5"/>
<circle cx="88.2" cy="173" r="4.1"/>
<circle cx="92.2" cy="160" r="5.1"/>
<circle cx="183.8" cy="189.7" r="1.51"/>
<circle cx="90.8" cy="211.7" r="1.49"/>
<circle cx="301.7" cy="245.5" r="4.7"/>
<circle cx="301.7" cy="245.5" r="2.1"/>
<circle cx="209.9" cy="279.1" r=".7"/>
<circle cx="215.3" cy="278.9" r=".91"/>
<circle cx="214.1" cy="287.9" r=".7"/>
<circle cx="219.5" cy="287.7" r=".91"/>
</g>
<g fill="#000">
<path d="M75.8 116.9l6-.9v1.8zM177.8 109.1l6 .9-6 .9zM177.8 116l6 .9-6 .9zM187.8 110l6-.9v1.8zM68.9 132.8l5.6-2.3-4.6 3.9zM198.7 129.7l.9 6h-1.8zM202.8 129.7l.9 6h-1.8zM201.9 119.7h1.8l-.9 6zM208.3 125.7l.9 6h-1.8zM197.8 183.7h1.8l-.9 6zM55.5 215.7l.9 6h-1.8zM54.6 205.7h1.8l-.9 6z"/>
<path d="M197.8 209.7h1.8l-.9 6zM207.4 209.7h1.8l-.9 6zM59.7 231.8l6 .9-6 .9zM65.8 239.1l6 .8-6 1zM71.8 232.7l6-.9v1.8zM90.8 239.9l6-.8v1.8zM198.7 220.1l.9 6h-1.8zM71.8 243.4l6-.9v1.8zM181.8 242.5l6 .9-6 .9z"/>
</g>
<g font-size="4.6">
<text x="263.7" y="20.4" transform="rotate(-90 263.7 20.4)">0</text>
<text x="271" y="20.4" transform="rotate(-90 271 20.4)">7.25</text>
<text x="293" y="20.4" transform="rotate(-90 293 20.4)">29.25</text>
<text x="308.2" y="20.4" transform="rotate(-90 308.2 20.4)">44.50</text>
<text x="316.3" y="20.4" transform="rotate(-90 316.3 20.4)">53.53</text>
<text x="322.1" y="20.4" transform="rotate(-90 322.1 20.4)">57.51</text>
<text x="352.1" y="20.4" transform="rotate(-90 352.1 20.4)">88.40</text>
<text x="229.4" y="28.4">15.30</text>
<text x="229.4" y="34.2">14.15</text>
<text x="238.4" y="40">9</text>
<text x="238.4" y="45.8">8</text>
<text x="231.9" y="51.3">5.60</text>
<text x="238.4" y="57">4</text>
<text x="231.9" y="62.8">1.60</text>
<text x="238.4" y="68.6">0</text>
<text x="73.5" y="80.3" transform="rotate(-90 73.5 80.3)">0</text>
<text x="97.4" y="89.4" transform="rotate(-90 97.4 89.4)">23.90</text>
<text x="111.8" y="89.4" transform="rotate(-90 111.8 89.4)">39.90</text>
<text x="117.5" y="89.4" transform="rotate(-90 117.5 89.4)">42.40</text>
<text x="130.3" y="89.4" transform="rotate(-90 130.3 89.4)">58.40</text>
<text x="136" y="89.4" transform="rotate(-90 136 89.4)">60.90</text>
<text x="148.8" y="89.4" transform="rotate(-90 148.8 89.4)">76.90</text>
<text x="153.4" y="89.4" transform="rotate(-90 153.4 89.4)">79.40</text>
<text x="166.3" y="89.4" transform="rotate(-90 166.3 89.4)">95.40</text>
<text x="171.3" y="89.4" transform="rotate(-90 171.3 89.4)">97.90</text>
<text x="187.4" y="91.9" transform="rotate(-90 187.4 91.9)">113.90</text>
<text x="184.7" y="109.1">4</text>
<text x="127.5" y="116">108</text>
<text x="201.7" y="118.2" transform="rotate(-90 201.7 118.2)">4</text>
<text x="38.3" y="140.1">3.1</text>
<text x="36.9" y="145.6">x4</text>
<text x="197.6" y="163.8" transform="rotate(-90 197.6 163.8)">60</text>
<text x="207.2" y="176" transform="rotate(-90 207.2 176)">90</text>
<text x="197.6" y="207.4" transform="rotate(-90 197.6 207.4)">4.40</text>
<text x="54.4" y="215" transform="rotate(-90 54.4 215)">4</text>
<text x="48.2" y="231.8">6.10</text>
<text x="78.8" y="239">19</text>
<text x="122" y="242.4">116</text>
<text x="338.5" y="263.6">RB450</text>
<text x="340.5" y="283.3">RB450 dim</text>
</g>
<g font-size="3.9">
<text x="331.1" y="241.8">Scale 1:1</text>
<text x="406.1" y="280.5">A3</text>
</g>
<g font-size="3.3">
<text x="231.6" y="241.2">Do not scale drawing</text>
<text x="372.4" y="290.5">Printed: 22.09.08</text>
</g>
<g font-size="2.8">
<text x="159.6" y="250.9">1. Unspecified R</text>
<text x="213.8" y="250.9">1</text>
<text x="159.6" y="254.1">2. Unspecified tolerances:</text>
<text x="163.2" y="257.3">exept p.3:</text>
<text x="204.4" y="256.8">DIN7168/FINE</text>
<text x="166.7" y="262">Tolerance</text>
<text x="191.7" y="261.1">External:</text>
<text x="209.9" y="261.1">-IT12</text>
<text x="163.7" y="265.4">Nominal</text>
<text x="180.2" y="267.8">IT12</text>
<text x="191.7" y="267.7">Others:</text>
<text x="191.7" y="264.4">Internal:</text>
<text x="209.9" y="264.5">+IT12</text>
<text x="209.9" y="268.1">±IT12/2</text>
<text x="173.1" y="275.3">6</text>
<text x="181.2" y="275.3">0.1</text>
<text x="191.7" y="272.3">3. Hole coordinates with</text>
<text x="195.3" y="275">unspecified tolerances</text>
<text x="162.3" y="281.7">30</text>
<text x="163.1" y="278.6">6</text>
<text x="171.6" y="281.7">120</text>
<text x="172.3" y="278.6">30</text>
<text x="181.2" y="278.6">0.2</text>
<text x="181.2" y="281.7">0.3</text>
<text x="189.7" y="279.9">Hole pattern</text>
<text x="216.8" y="279.9">0,3</text>
<text x="222.1" y="279.9">for</text>
<text x="161.6" y="284.9">120</text>
<text x="171.6" y="284.9">315</text>
<text x="181.2" y="284.9">0.4</text>
<text x="189.5" y="284.4">all coordinative dim-s;</text>
<text x="160.9" y="291.3">1000</text>
<text x="161.6" y="288.2">315</text>
<text x="170.8" y="291.3">2000</text>
<text x="170.8" y="288.2">1000</text>
<text x="181.2" y="288.2">0.6</text>
<text x="181.2" y="291.3">1.0</text>
<text x="189.6" y="288.6">countersunks -</text>
<text x="221" y="288.6">0,1</text>
</g>
<g font-size="2.7">
<text x="295.6" y="256.7">Date</text>
<text x="312.6" y="256.6">Name</text>
<text x="283" y="261">Drawn.</text>
<text x="295.3" y="261.3">22.09.08</text>
<text x="311.9" y="260.9">Veiders</text>
<text x="282.7" y="269.6">Approw.</text>
<text x="282.9" y="265.3">Check.</text>
</g>
<g font-size="2">
<text x="310.2" y="240">Finish:</text>
<text x="328.6" y="245.9">Material:</text>
<text x="380.7" y="240.3">Mass:</text>
<text x="327.9" y="257.2">Description:</text>
<text x="328" y="278.6">Drawing code:</text>
<text x="403.2" y="286.3">sheet 1 of 1</text>
</g>
</svg>
